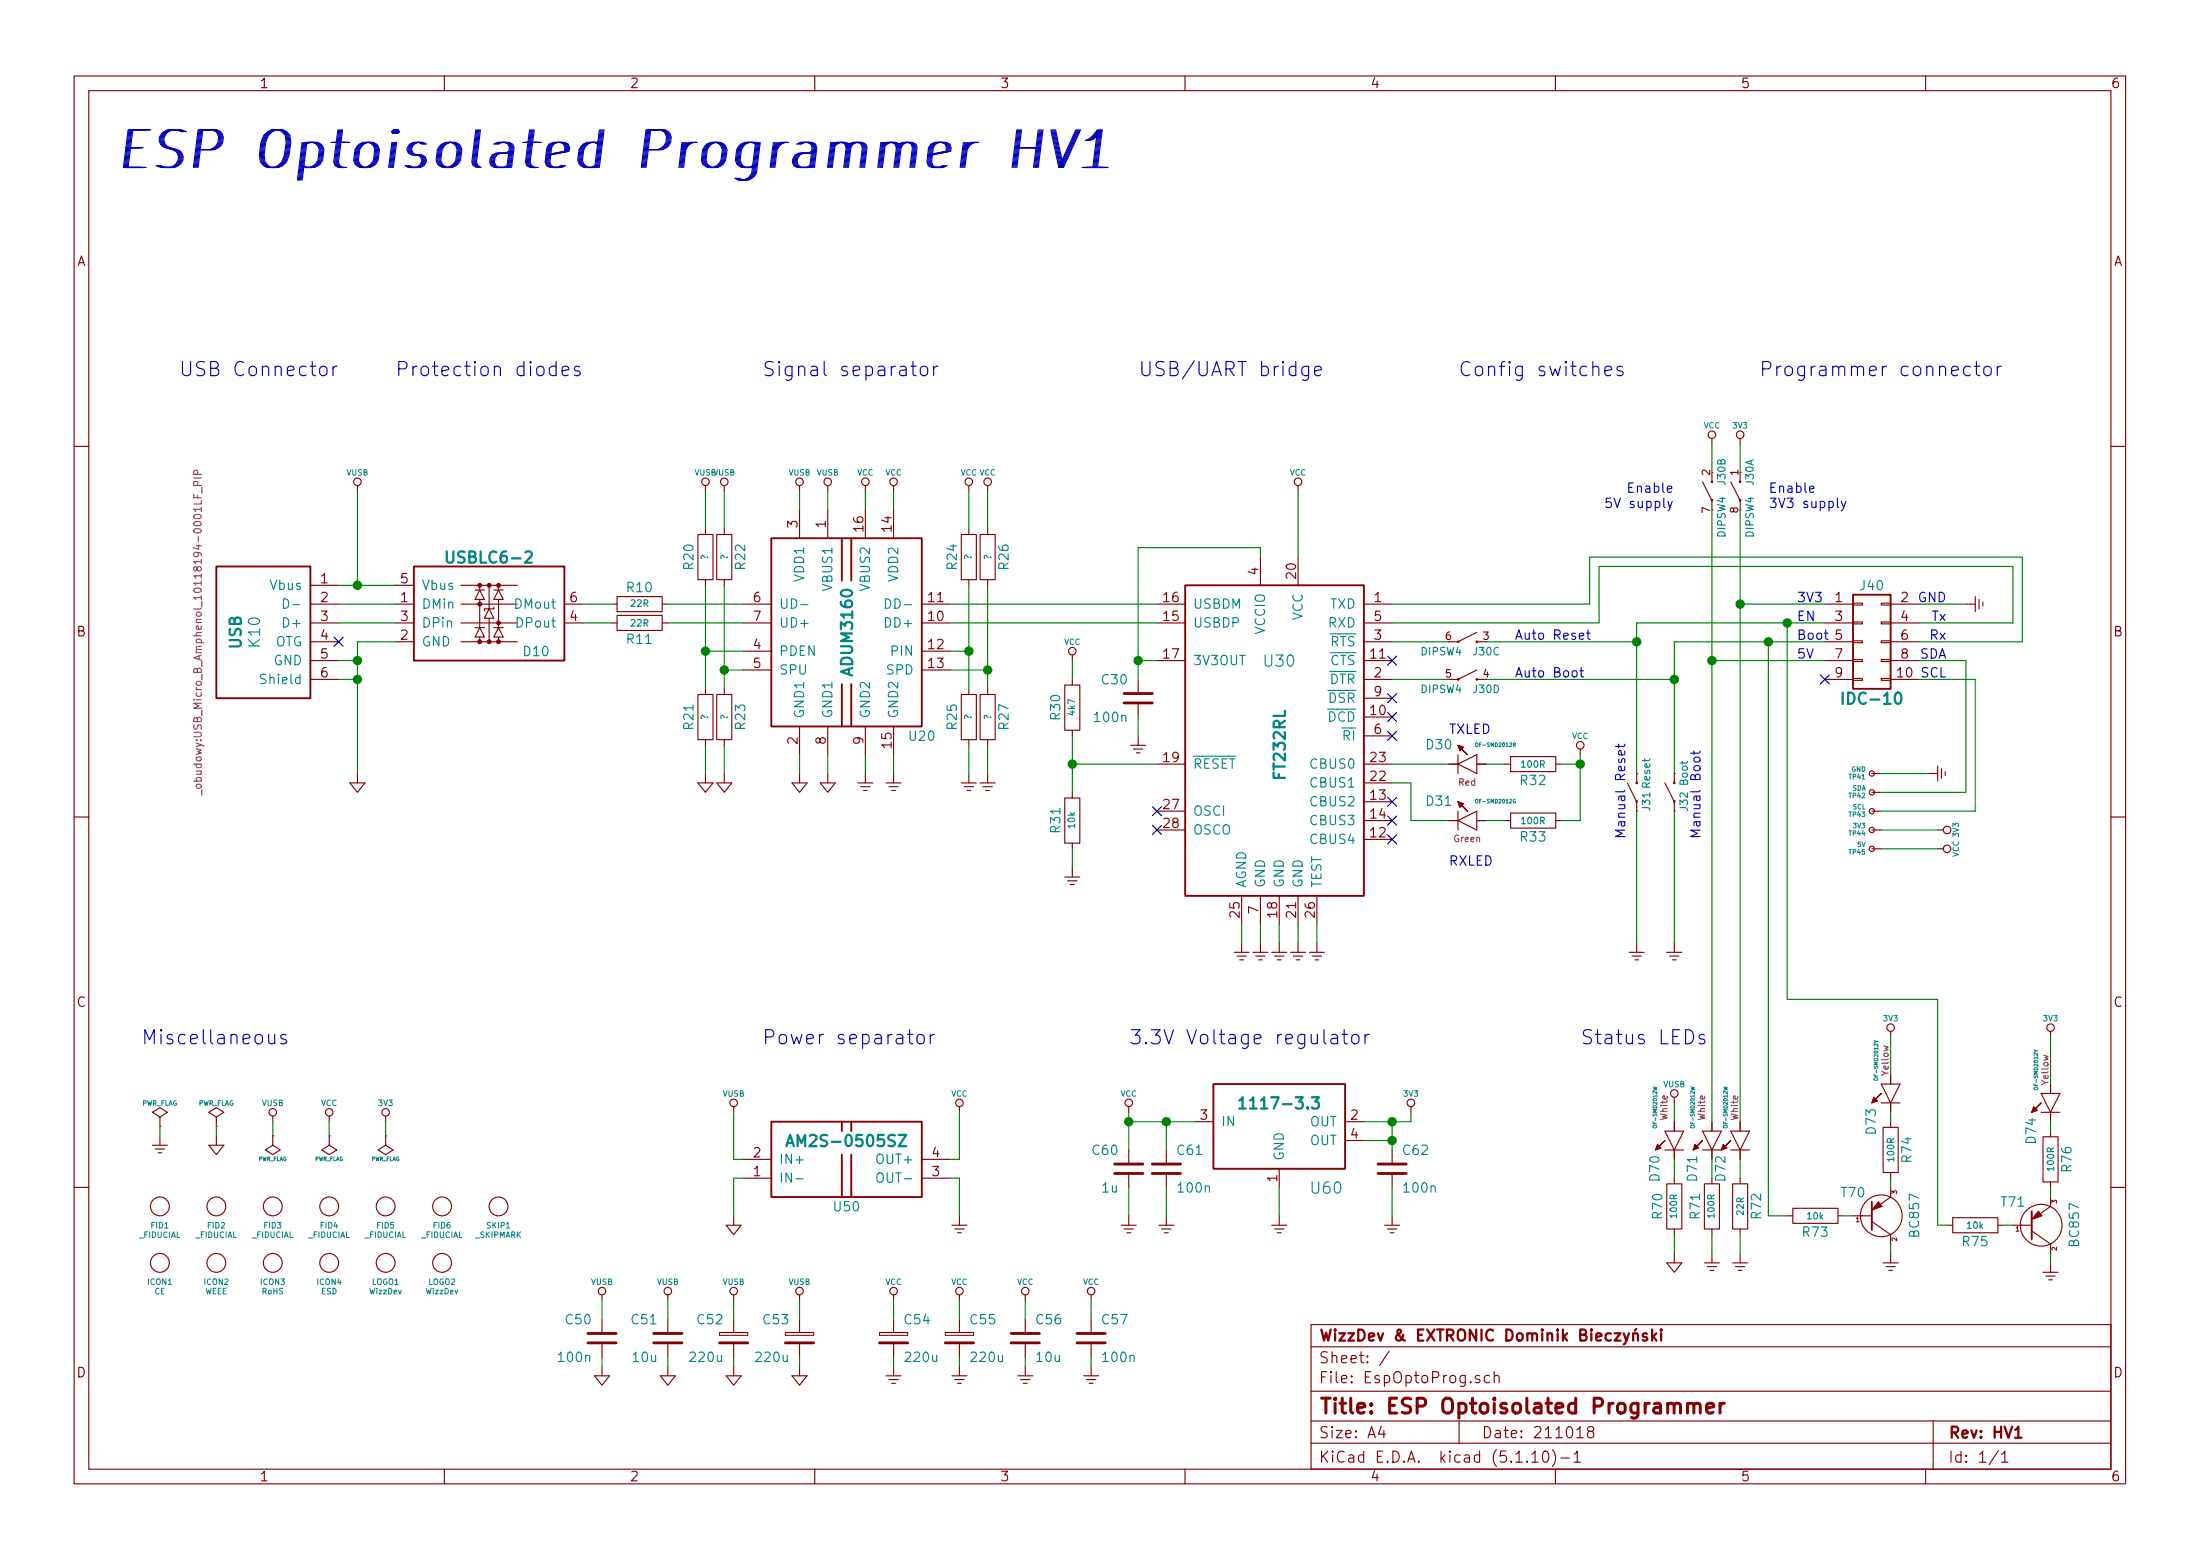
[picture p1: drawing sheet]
<svg xmlns="http://www.w3.org/2000/svg" width="297mm" height="210mm" viewBox="0 0 297 210" stroke-linecap="round" stroke-linejoin="round" font-family="sans-serif">
<g fill="none" stroke="#840000" stroke-width=".15">
<path d="M10 10.3h277v189.9h-277zM12 12.2h273v186.1h-273zM60 10.3v1.9M110 10.3v1.9M160 10.3v1.9M210 10.3v1.9M260 10.3v1.9M231.1 59.2v.7M234.9 59.2v.7M10 60.2h2M41.9 79h3.8M48.3 65.5v.8"/>
<path d="M53.3 79h2.6M62.2 79h7.6M64.1 79.6h1.3M64.8 79.6l.6 1.3h-1.3zM64.8 79v.6M66 79v3.2M66.7 79.6h1.2M67.3 79.6l.6 1.3h-1.2zM67.3 79v.6M94.2 72.1h2.1v6.1h-2.1zM95.2 65.5v.8M95.2 71.4v.7"/>
<path d="M95.2 78.2v.8M96.8 72.1h2v6.1h-2zM97.8 65.5v.8M97.8 71.4v.7M97.8 78.2v.8M107.9 65.5v.8M107.9 68.8v3.8M111.8 65.5v.8M111.8 68.8v3.8M116.8 65.5v.8M116.8 68.8v3.8M120.6 65.5v.8"/>
<path d="M120.6 68.8v3.8M129.8 72.1h2v6.1h-2zM130.8 65.5v.8M130.8 71.4v.7M130.8 78.2v.8M132.3 72.1h2.1v6.1h-2.1zM133.3 65.5v.8M133.3 71.4v.7M133.3 78.2v.8M170.2 75.2v3.8M175.3 65.5v.8M175.3 75.2v3.8"/>
<path d="M229.9 65l1.2 2.6v1.2M231.1 63.7v1.3M233.7 65l1.2 2.6v1.2M234.9 63.7v1.3M285 60.2h2M41.9 81.5h3.8M41.9 84.1h3.8M41.9 89.1h3.8M41.9 91.7h3.8M41.9 86.6h3.8M53.3 81.5h2.6M53.3 84.1h2.6"/>
<path d="M53.3 86.6h2.6M62.2 81.5h7.6M62.2 84.1h7.6M62.2 86.6h7.6M64.1 84.7h1.3M64.8 84.7l.6 1.3h-1.3zM64.8 80.9v3.8M64.8 86v.6M66 82.2l.7 1.2h-1.3zM66 83.4v3.2M66.7 84.7h1.2M66.7 81.9v.3h-1.3v.2"/>
<path d="M67.3 84.7l.6 1.3h-1.2zM67.3 80.9v3.8M67.3 86v.6M76.2 81.5h2.5M76.2 84.1h2.5M82.5 81.5h.8M82.5 84.1h.8M83.3 80.5h6.1v2h-6.1zM83.3 83.1h6.1v2h-6.1zM89.4 81.5h.8M89.4 84.1h.8M94.2 93.7h2.1v6.1h-2.1z"/>
<path d="M95.2 93v.7M95.2 99.8v.8M96.8 93.7h2v6.1h-2zM97.8 93v.7M97.8 99.8v.8M100.3 81.5h3.8M100.3 84.1h3.8M100.3 87.9h3.8M100.3 90.4h3.8M107.9 98v3.8M111.8 98v3.8M116.8 98v3.8"/>
<path d="M120.6 98v3.8M124.5 81.5h3.8M124.5 84.1h3.8M124.5 87.9h3.8M124.5 90.4h3.8M129.8 93.7h2v6.1h-2zM130.8 93v.7M130.8 99.8v.8M132.3 93.7h2.1v6.1h-2.1zM133.3 93v.7M133.3 99.8v.8M143.8 92.5h2v6h-2z"/>
<path d="M144.8 88.4v.7M144.8 91.7v.8M144.8 98.5v.8M153.7 99.3v1.3zM153.7 91.7v1.9M153.7 94.9v1.9M156.2 81.5h3.8M156.2 84.1h3.8M156.2 89.1h3.8M184.1 81.5h3.9M184.1 84.1h3.9M184.1 96.8h3.9"/>
<path d="M184.1 89.1h3.9M184.1 91.7h3.9M184.1 86.6h3.9M184.1 99.3h3.9M184.1 94.2h3.9M199.4 85.3l-2.6 1.3h-1.2M199.4 86.6h1.3M199.4 90.4l-2.6 1.3h-1.2M199.4 91.7h1.3M246.4 81.5h3.8M246.4 84.1h3.8M246.4 89.1h3.8"/>
<path d="M246.4 91.7h3.8M246.4 86.6h3.8M250.2 91.6h1.3v.2h-1.3zM250.2 89h1.3v.3h-1.3zM250.2 86.5h1.3v.2h-1.3zM250.2 83.9h1.3v.3h-1.3zM250.2 81.4h1.3v.3h-1.3zM254 91.6h1.3v.2h-1.3zM254 89h1.3v.3h-1.3zM254 86.5h1.3v.2h-1.3zM254 83.9h1.3v.3h-1.3zM254 81.4h1.3v.3h-1.3z"/>
<path d="M255.3 81.5h3.8M255.3 84.1h3.8M255.3 89.1h3.8M255.3 91.7h3.8M255.3 86.6h3.8M265.4 81.5h1.3zM266.7 80.5v2M267.2 80.9v1.3M267.7 81.3v.5zM10 110.3h2M47.2 105.7h2.1l-1 1.2zM48.3 104.4v1.3z"/>
<path d="M94.2 105.7h2.1l-1.1 1.2zM95.2 104.4v1.3zM96.8 105.7h2l-1 1.2zM97.8 104.4v1.3zM106.9 105.7h2.1l-1.1 1.2zM107.9 104.4v1.3zM110.7 105.7h2.1l-1 1.2zM111.8 104.4v1.3zM115.8 105.7h2.1M116.2 106.2h1.3M116.6 106.7h.5zM116.8 104.4v1.3z"/>
<path d="M119.6 105.7h2.1M120 106.2h1.3M120.4 106.7h.5zM120.6 104.4v1.3zM129.8 105.7h2M130.2 106.2h1.2M130.6 106.7h.5zM130.8 104.4v1.3zM132.3 105.7h2.1M132.7 106.2h1.3M133.1 106.7h.5zM133.3 104.4v1.3z"/>
<path d="M143.8 107.7h2v6.1h-2zM143.8 118.4h2M144.1 118.9h1.3M144.5 119.4h.5zM144.8 117.1v1.3zM144.8 106.9v.8M144.8 113.8v.7M152.7 100.6h2M153 101.1h1.3M153.4 101.6h.5zM156.2 112h3.8M156.2 109.5h3.8"/>
<path d="M156.2 103.1h3.8M184.1 105.7h3.9M184.1 103.1h3.9M184.1 110.7h3.9M184.1 113.3h3.9M184.1 108.2h3.9M195.6 103.1h1.2M195.6 110.7h1.2M196.8 103.1l2.6-1.3v2.6zM196.8 110.7l2.6-1.2v2.5zM196.8 101.8v2.6M196.8 109.5v2.5"/>
<path d="M199.4 103.1h1.3M199.4 110.7h1.3M203.2 103.1h.8M203.2 110.7h.8M204 102.1h6.1v2h-6.1zM204 109.7h6.1v2.1h-6.1zM210.1 103.1h.7M210.1 110.7h.7M213.4 101.1v.7M219.7 105.7l1.3 2.5v1.3M221 104.4v1.3M221 104.4h.1"/>
<path d="M221 109.5h.1M224.8 105.7l1.3 2.5v1.3M226.1 104.4v1.3M226.1 104.4h.1M226.1 109.5h.1M252.7 106.9h1.3M252.7 104.4h1.3M252.7 114.5h1.3M252.7 112h1.3M252.7 109.5h1.3M260.3 104.4h1.3zM261.6 114.5h.8"/>
<path d="M261.6 112h.8M261.6 103.4v2M262.1 103.8v1.2M262.6 104.1v.5zM285 110.3h2M166.6 128.5h2.1M167 129h1.3M167.4 129.5h.5zM167.6 127.2v1.3zM167.6 120.9v3.8M169.2 128.5h2M169.5 129h1.3"/>
<path d="M169.9 129.5h.5zM170.2 127.2v1.3zM170.2 120.9v3.8M171.7 128.5h2M172.1 129h1.3M172.5 129.5h.5zM172.7 127.2v1.3zM172.7 120.9v3.8M174.2 128.5h2.1M174.6 129h1.3M175 129.5h.5zM175.3 127.2v1.3z"/>
<path d="M175.3 120.9v3.8M176.8 128.5h2M177.2 129h1.2M177.5 129.5h.6zM177.8 127.2v1.3zM177.8 120.9v3.8M220 128.5h2M220.3 129h1.3M220.7 129.5h.5zM221 127.2v1.3zM225 128.5h2.1M225.4 129h1.3"/>
<path d="M225.8 129.5h.5zM226.1 127.2v1.3zM255.3 139.2v.7M276.9 139.2v.7M20.6 154.6h2M21 155.1h1.2M21.3 155.6h.5zM21.6 153.3v1.3zM21.6 150.7l1-.6-1-.6-1 .6 1 .6v1.3M21.6 152h.1M28.2 154.6h2l-1 1.2zM29.2 153.3v1.3z"/>
<path d="M29.2 150.7l1-.6-1-.6-1 .6 1 .6v1.3M29.2 152h.1M36.8 150.6v.8M36.8 153.3v1.3l1 .6-1 .6-1-.6 1-.6M36.8 153.3h.1M44.4 153.3v1.3l1.1 .6-1.1 .6-1-.6 1-.6M44.4 153.3h.1M44.4 150.6v.8M52.1 153.3v1.3l1 .6-1 .6-1-.6 1-.6M52.1 153.3h.1M52.1 150.6v.8M99.1 149.3v.8"/>
<path d="M100.3 159h3.8M100.3 156.5h3.8M124.5 159h3.8M124.5 156.5h3.8M129.5 149.3v.8M152.4 149.3v.8M152.4 155.2v1.9M152.4 158.4v1.9M157.5 155.2v1.9M157.5 158.4v1.9M161.3 151.4h2.5M172.7 157.7v2.6"/>
<path d="M181.6 151.4h2.5M181.6 153.9h2.5M188 155.2v1.9M188 158.4v1.9M190.5 149.3v.8M224.8 152.6h2.5l-1.2 2.6zM224.8 155.2h2.5M225 159.8h2.1v6.1h-2.1zM226.1 148.1v.7M226.1 151.4v1.2M226.1 155.2v1.3M226.1 159v.8"/>
<path d="M229.9 152.6h2.5l-1.3 2.6zM229.9 155.2h2.5M230.1 159.8h2.1v6.1h-2.1zM231.1 151.4v1.2M231.1 155.2v1.3M233.7 152.6h2.5l-1.3 2.6zM233.7 155.2h2.5M233.9 159.8h2.1v6.1h-2.1zM234.9 151.4v1.2M234.9 155.2v1.3M234.9 159v.8M254 146.3h2.5l-1.2 2.5z"/>
<path d="M254 148.8h2.5M254.3 152.1h2v6.1h-2zM255.3 145v1.3M255.3 148.8v1.3M255.3 151.4v.7M255.3 158.2v.8M275.6 147.6h2.5l-1.2 2.5zM275.6 150.1h2.5M275.8 153.4h2.1v6.1h-2.1zM276.9 146.3v1.3M276.9 150.1v1.3M276.9 152.6v.8"/>
<path d="M276.9 159.5v.8M10 160.2h2M81.3 174.7v.8M81.3 178v2M90.2 174.7v.8M90.2 178v2M97.2 179.8h3.8M98 165.3h2.1l-1 1.3zM99.1 164.1v1.2zM99.1 174.7v.8M99.1 178v1.8M106 179.8h3.9"/>
<path d="M107.9 174.7v.8M107.9 178v1.8M118.7 179.8h3.9M120.6 174.7v.8M120.6 178v1.8M127.6 179.8h3.8M128.5 165.3h2.1M128.9 165.9h1.3M129.3 166.4h.5zM129.5 164.1v1.2zM129.5 174.7v.8M129.5 178v1.8"/>
<path d="M138.4 174.7v.8M138.4 178v2M147.3 174.7v.8M147.3 178v2M151.4 165.3h2M151.8 165.9h1.2M152.1 166.4h.6zM152.4 164.1v1.2zM156.5 165.3h2M156.8 165.9h1.3M157.2 166.4h.5zM157.5 164.1v1.2z"/>
<path d="M171.7 165.3h2M172.1 165.9h1.3M172.5 166.4h.5zM172.7 164.1v1.2zM177 178.8h108v19.5h-108zM186.9 165.3h2.1M187.3 165.9h1.3M187.7 166.4h.5zM188 164.1v1.2zM225 170.4h2.1l-1 1.3zM226.1 169.2v1.2zM226.1 165.9v.7"/>
<path d="M230.1 170.4h2.1M230.5 170.9h1.3M230.9 171.4h.5zM231.1 169.2v1.2zM231.1 165.9v.7M233.9 170.4h2.1M234.3 170.9h1.3M234.7 171.4h.5zM234.9 169.2v1.2zM234.9 165.9v.7M241.3 164.1h.8M242.1 163.1h6.1v2h-6.1z"/>
<path d="M248.2 164.1h.7M250.2 164.1h1.3M251.2 164.1h1.5M252.7 164.8l2.6 1.8v1.3M254.3 170.4h2M254.6 170.9h1.3M255 171.4h.5zM255.3 169.2v1.2zM255.3 160.3v1.2l-1.8 1.3M262.9 165.3h.8M263.7 164.3h6v2.1h-6zM269.7 165.3h.8"/>
<path d="M271.8 165.3h1.2M272.8 165.3h1.5M274.3 166.1l2.6 1.8v1.3M275.8 171.7h2.1M276.2 172.2h1.3M276.6 172.7h.5zM276.9 170.4v1.3zM276.9 161.5v1.3l-1.8 1.3M285 160.2h2M60 198.3v1.9M80.3 185.7h2l-1 1.2zM81.3 184.4v1.3z"/>
<path d="M81.3 181.2v1.9M89.2 185.7h2l-1 1.2zM90.2 184.4v1.3zM90.2 181.2v1.9M98 185.7h2.1l-1 1.2zM99.1 184.4v1.3zM99.1 181.2v1.9M106.9 185.7h2.1l-1.1 1.2zM107.9 184.4v1.3zM107.9 181.2v1.9M110 198.3v1.9M119.6 185.7h2.1"/>
<path d="M120 186.2h1.3M120.4 186.7h.5zM120.6 184.4v1.3zM120.6 181.2v1.9M128.5 185.7h2.1M128.9 186.2h1.3M129.3 186.7h.5zM129.5 184.4v1.3zM129.5 181.2v1.9M137.4 185.7h2M137.8 186.2h1.3M138.2 186.7h.5z"/>
<path d="M138.4 184.4v1.3zM138.4 181.2v1.9M146.3 185.7h2M146.7 186.2h1.3M147.1 186.7h.5zM147.3 184.4v1.3zM147.3 181.2v1.9M160 198.3v1.9M177 194.8h108M177 191.8h108M177 187.8h108M177 181.8h108"/>
<path d="M186.5 192.5l-.4 1h1M186.8 193v1M187.6 182.3l-1.3 2M197 191.8v3M199.8 185.7a.37 .37 0 0 0-.6 .1v.1a.54 .54 0 0 0 .6 .3v.3l-.2 .1-.4-.1M201.1 185.7a.48 .48 0 0 0-.6 0l-.1 .2 .1 .6a.48 .48 0 0 0 .6 0M201.8 185.7a.41 .41 0 0 1 .6 .1v.8M201.8 185.1v1.5M206.8 196.3l.5-.5v1.5M206.8 197.3h.9M208.5 195.9a.36 .36 0 0 1 .5 .2 .77 .77 0 0 1-.4 1.2 1 1 0 0 1-.1-1.4zM209.6 195.6a1.71 1.71 0 0 1 0 2.3"/>
<path d="M210 198.3v1.9M210.7 196.8h1.2M212.5 196.3l.5-.5v1.5M212.5 197.3h.9M212.9 193l.4-.5v1.5M212.9 194h.9M214.6 193.2l-.2-.2-.1-.2a.48 .48 0 0 1 .8-.2l.1 .2-.1 .3-.6 .1a.48 .48 0 0 0-.1 .7 .51 .51 0 0 0 .7 0 .48 .48 0 0 0-.2-.7M260 198.3v1.9M261 191.8v6.5M269.8 195.8l-1.2 1.9M270.3 196.3l.3-.2 .1-.3v1.5M270.3 197.3h.8"/>
<circle cx="231.1" cy="58.7" r=".51"/>
<circle cx="235" cy="58.7" r=".51"/>
<circle cx="48.3" cy="65" r=".51"/>
<circle cx="95.3" cy="65" r=".51"/>
<circle cx="97.8" cy="65" r=".51"/>
<circle cx="108" cy="65" r=".51"/>
<circle cx="111.8" cy="65" r=".51"/>
<circle cx="116.8" cy="65" r=".51"/>
<circle cx="120.7" cy="65" r=".51"/>
<circle cx="130.8" cy="65" r=".51"/>
<circle cx="133.4" cy="65" r=".51"/>
<circle cx="175.3" cy="65" r=".51"/>
<circle cx="144.8" cy="87.9" r=".51"/>
<circle cx="213.4" cy="100.6" r=".51"/>
<circle cx="252.7" cy="112" r=".36"/>
<circle cx="252.7" cy="106.9" r=".36"/>
<circle cx="252.7" cy="104.4" r=".36"/>
<circle cx="252.7" cy="114.5" r=".36"/>
<circle cx="252.7" cy="109.5" r=".36"/>
<circle cx="262.9" cy="114.5" r=".51"/>
<circle cx="262.9" cy="112" r=".51"/>
<circle cx="255.3" cy="138.7" r=".51"/>
<circle cx="276.9" cy="138.7" r=".51"/>
<circle cx="36.8" cy="150.1" r=".51"/>
<circle cx="44.5" cy="150.1" r=".51"/>
<circle cx="52.1" cy="150.1" r=".51"/>
<circle cx="99.1" cy="148.8" r=".51"/>
<circle cx="129.5" cy="148.8" r=".51"/>
<circle cx="152.4" cy="148.8" r=".51"/>
<circle cx="190.5" cy="148.8" r=".51"/>
<circle cx="226.1" cy="147.6" r=".51"/>
<circle cx="21.6" cy="170.4" r="1.27"/>
<circle cx="21.6" cy="162.8" r="1.27"/>
<circle cx="29.2" cy="170.4" r="1.27"/>
<circle cx="29.2" cy="162.8" r="1.27"/>
<circle cx="36.8" cy="162.8" r="1.27"/>
<circle cx="36.8" cy="170.4" r="1.27"/>
<circle cx="44.4" cy="170.4" r="1.27"/>
<circle cx="44.4" cy="162.8" r="1.27"/>
<circle cx="52.1" cy="162.8" r="1.27"/>
<circle cx="52.1" cy="170.4" r="1.27"/>
<circle cx="59.7" cy="170.4" r="1.27"/>
<circle cx="59.7" cy="162.8" r="1.27"/>
<circle cx="67.3" cy="162.8" r="1.27"/>
<circle cx="81.3" cy="174.2" r=".51"/>
<circle cx="90.2" cy="174.2" r=".51"/>
<circle cx="99.1" cy="174.2" r=".51"/>
<circle cx="108" cy="174.2" r=".51"/>
<circle cx="120.7" cy="174.2" r=".51"/>
<circle cx="129.5" cy="174.2" r=".51"/>
<circle cx="138.4" cy="174.2" r=".51"/>
<circle cx="147.3" cy="174.2" r=".51"/>
<circle cx="254" cy="164.1" r="2.82"/>
<circle cx="275.6" cy="165.3" r="2.82"/>
</g>
<g fill="none" stroke="#840000" stroke-width=".3">
<path d="M219.2 179.9l.4 1M219.9 179.9l-.5 1.4-.2 .1M220.5 179.9v1M220.9 179.3l-.2 .3M223.1 179.4v1.5M223.6 179.9l-.5 .6M224.3 179.4l-.1 .1 .1 .1 .1-.1-.1-.1v.2M224.3 179.9v1M220.5 180.1a.41 .41 0 0 1 .7 0v.8M222.4 180l-.4-.1-.2 .3a.48 .48 0 0 0 .6 .3v.1v.2l-.2 .1-.4-.1M223.2 180.4l.4 .5M272.1 193l.3-.2 .1-.3v1.5"/>
<path d="M272.1 194h.8"/>
</g>
<path d="M227.8 189.6a.52 .52 0 0 1 .9 .1v1M227.8 189.4v1.3M228.7 189.7l.1-.2 .2-.1 .5 .1 .1 .2v1M230.4 190l1-.2-.1-.3-.6-.1-.2 .1-.1 .2v.7l.1 .2 .2 .1 .6-.1M232.2 189.4v1.3M232.8 189.4a.49 .49 0 0 0-.6 .4" fill="none" stroke="#840000" stroke-width=".41"/>
<g fill="none" stroke="#840000" stroke-width=".14">
<path d="M195.6 103.1h1.2M195.6 110.7h1.2M199.4 103.1h1.3M199.4 110.7h1.3M226.1 151.4v1.2M226.1 155.2v1.3M231.1 151.4v1.2M231.1 155.2v1.3M234.9 151.4v1.2M234.9 155.2v1.3M255.3 145v1.3M255.3 148.8v1.3"/>
<path d="M276.9 146.3v1.3M276.9 150.1v1.3M97.2 179.8v.4h3.8v-.4M106 179.8v.4h3.9v-.4M118.7 179.8v.4h3.9v-.4M127.6 179.8v.4h3.8v-.4"/>
</g>
<g fill="none" stroke="#840000" stroke-width=".38">
<path d="M151.8 93.6h3.8M151.8 94.9h3.8M150.5 157.1h3.8M150.5 158.4h3.8M155.6 157.1h3.8M155.6 158.4h3.8M186.1 157.1h3.8M186.1 158.4h3.8M79.4 180h3.8M88.3 180h3.8M136.5 180h3.8M145.4 180h3.8"/>
<path d="M79.4 181.2h3.8M88.3 181.2h3.8M97.2 181.2h3.8M106 181.2h3.9M118.7 181.2h3.9M127.6 181.2h3.8M136.5 181.2h3.8M145.4 181.2h3.8"/>
</g>
<g fill="#840000" stroke="#840000" stroke-width=".15">
<path d="M274.6 149.3l.5 .6-.8 .2 1.3-1.3-1.3 1.3z"/>
<path d="M253 148.1l.5 .5-.8 .2 1.3-1.2-1.3 1.2z"/>
<path d="M196.8 100.6l.8 .2-.5 .5-.3-.7 1.3 1.2z"/>
<path d="M196.8 108.2l.8 .3-.5 .5-.3-.8 1.3 1.3z"/>
<path d="M232.7 154.4l.5 .5-.8 .3 1.3-1.3-1.3 1.3z"/>
<path d="M228.9 154.4l.5 .5-.8 .3 1.3-1.3-1.3 1.3z"/>
<path d="M223.8 154.4l.5 .5-.8 .3 1.3-1.3-1.3 1.3z"/>
<circle cx="226.1" cy="108.1" r=".1"/>
<circle cx="226.1" cy="105.7" r=".1"/>
<circle cx="221" cy="108.1" r=".1"/>
<circle cx="221" cy="105.7" r=".1"/>
<circle cx="235" cy="67.5" r=".1"/>
<circle cx="235" cy="65" r=".1"/>
<circle cx="231.1" cy="67.5" r=".1"/>
<circle cx="231.1" cy="65" r=".1"/>
<circle cx="196.9" cy="86.6" r=".1"/>
<circle cx="199.4" cy="86.6" r=".1"/>
<circle cx="196.9" cy="91.7" r=".1"/>
<circle cx="199.4" cy="91.7" r=".1"/>
<circle cx="64.8" cy="86.6" r=".25"/>
<circle cx="64.8" cy="81.5" r=".25"/>
<circle cx="64.8" cy="79" r=".25"/>
<circle cx="66" cy="86.6" r=".25"/>
<circle cx="66" cy="79" r=".25"/>
<circle cx="67.3" cy="86.6" r=".25"/>
<circle cx="67.3" cy="84.1" r=".25"/>
<circle cx="67.3" cy="79" r=".25"/>
</g>
<g fill="none" stroke="#008484" stroke-width=".14">
<path d="M199.2 100.3h.3v.3l-.1 .2-.2-.1zM199.2 107.9h.3v.3l-.1 .2-.2-.1zM204.3 100.5h.3v-.2l-.3-.1v.6M204.5 100.5l.1 .3M204.6 107.9a.23 .23 0 0 0-.3 .2 .23 .23 0 0 0 .3 .2v-.2h-.1M223.2 146.7l.5 .1-.4 .1 .4 .1-.5 .1M223.2 151.9h.4l.1 .2-.5 .1zM228.3 146.7l.5 .1-.4 .1 .4 .1-.5 .1M228.3 151.9h.4l.1 .2-.5 .1zM232.7 146.7l.5 .1-.4 .1 .4 .1-.5 .1M232.8 151.9h.3l.1 .2-.4 .1zM253 140.4l.3 .2-.3 .1"/>
<path d="M253.1 145.5h.4v.2l-.4 .1zM274.6 141.7l.3 .1-.3 .2M274.7 146.7h.4v.3h-.4z"/>
</g>
<g fill="#840000" stroke="#840000" stroke-width=".25">
<path d="M274.3 163.4v3.9z"/>
<path d="M252.7 162.2v3.8z"/>
</g>
<g fill="#840000" stroke="#840000" stroke-width=".14">
<path d="M275.2 163.4l.5 .7-1.4 .5z"/>
<path d="M253.6 162.2l.5 .6-1.4 .5z"/>
</g>
<g fill="none" stroke="#840000" stroke-width=".25">
<path d="M29.2 76.4h12.7v17.8h-12.7zM55.9 76.4h20.3v12.7h-20.3zM104.1 72.6h20.4v25.4h-20.4zM113.7 72.6v5.8M114.9 72.6v5.8M160 79h24.1v41.9h-24.1zM113.7 92.3v5.7M114.9 92.3v5.7M250.2 80.3h5.1v12.7h-5.1zM104.1 151.4h20.4v10.1h-20.4zM113.7 151.4v1.2M113.7 155.8v5.7"/>
<path d="M114.9 151.4v1.2M114.9 155.8v5.7M163.8 146.3h17.8v11.4h-17.8z"/>
</g>
<path d="M106.2 154.7l.5-1.5 .5 1.5M106.3 154.2h.7M121.3 153.2h1.1l-1.1 1.5h1.1M167.3 148.5l.5-.4v1.5M167.3 149.6h.9M177.1 148.1h1l-.5 .6 .4 .1 .1 .1-.1 .5-.2 .2h-.5l-.2-.2" fill="none" stroke="#008484" stroke-width=".3"/>
<path d="M38.3 80.8a.65 .65 0 0 1 .7 .5 .65 .65 0 0 1-.4 .8h-.3zM39.5 81.6h1M108.1 81.6h1M119.6 80.8a.65 .65 0 0 1 .7 .5 .65 .65 0 0 1-.5 .8h-.2zM107.5 159.1h.9M118.6 158.4l.1-.1a.47 .47 0 0 1 .6 .4l-.1 .7a.44 .44 0 0 1-.6 .1 .93 .93 0 0 1 0-1.1z" fill="none" stroke="#008484" stroke-width=".15"/>
<path d="M26.2 64.5h1M26.7 65.5l-.1-.5h-.4v.5h1M26.7 64l-.1-.5h-.4v.5h1M27.3 65.8v.7M26.6 105.9h.5l.1 .1-.1 .3-.1 .1-.4-.1-.1-.1zM27.3 106.6v.7" fill="none" stroke="#840084" stroke-width=".15"/>
<g fill="none" stroke="#008400" stroke-width=".15">
<path d="M231.1 59.9v3.8M234.9 59.9v3.8M45.7 79h7.6M48.3 66.3v12.7M95.2 66.3v5.1M95.2 79v14M97.8 66.3v5.1M97.8 79v14M107.9 66.3v2.5M111.8 66.3v2.5M116.8 66.3v2.5M120.6 66.3v2.5"/>
<path d="M130.8 66.3v5.1M130.8 79v14M133.3 66.3v5.1M133.3 79v14M170.2 75.2v-1.3h-16.5v17.8M175.3 66.3v8.9M231.1 68.8v82.6M234.9 68.8v82.6M45.7 91.7h2.6M45.7 81.5h7.6M45.7 89.1h2.6M45.7 84.1h7.6"/>
<path d="M53.3 86.6h-5v17.8M78.7 81.5h3.8M78.7 84.1h3.8M90.2 81.5h10.1M90.2 84.1h10.1M95.2 87.9h5.1M97.8 90.4h2.5M128.3 81.5h27.9M128.3 84.1h27.9M128.3 87.9h2.5M128.3 90.4h5M144.8 89.1v2.6"/>
<path d="M144.8 99.3v7.6M153.7 89.1h2.5M153.7 96.8v2.5M188 86.6h7.6M188 81.5h26.6v-6.3h58.4v11.4h-13.9M188 91.7h7.6M188 84.1h27.9v-7.7h55.9v7.7h-12.7M200.7 86.6h20.3M200.7 91.7h25.4M231.1 89.1h15.3M234.9 81.5h11.5M238.8 86.6v77.5h2.5"/>
<path d="M241.3 84.1v50.8h20.3v30.4h1.3M246.4 86.6h-20.3v17.8M246.4 84.1h-25.4v20.3M259.1 91.7h7.6v17.8h-12.7M259.1 81.5h6.3M259.1 89.1h6.3v17.8h-11.4M95.2 100.6v3.8M97.8 100.6v3.8M107.9 101.8v2.6M111.8 101.8v2.6M116.8 101.8v2.6M120.6 101.8v2.6"/>
<path d="M130.8 100.6v3.8M133.3 100.6v3.8M144.8 114.5v2.6M144.8 103.1h11.4M188 103.1h7.6M188 105.7h2.5v5h5.1M200.7 103.1h2.5M200.7 110.7h2.5M210.8 103.1h2.6M213.4 101.8v8.9h-2.6M221 109.5v17.7M226.1 109.5v17.7"/>
<path d="M254 104.4h6.3M254 114.5h7.6M254 112h7.6M167.6 124.7v2.5M170.2 124.7v2.5M172.7 124.7v2.5M175.3 124.7v2.5M177.8 124.7v2.5M255.3 139.9v5.1M276.9 139.9v6.4M21.6 152v1.3M29.2 152v1.3"/>
<path d="M36.8 151.4v1.9M44.4 151.4v1.9M52.1 151.4v1.9M99.1 150.1v6.4h1.2M100.3 159h-1.2v5.1M128.3 159h1.2v5.1M129.5 150.1v6.4h-1.2M152.4 151.4h8.9M152.4 150.1v5.1M157.5 151.4v3.8M184.1 153.9h3.9M188 151.4v3.8"/>
<path d="M190.5 150.1v1.3h-6.4M226.1 148.8v2.6M226.1 156.5v2.5M234.9 156.5v2.5M255.3 150.1v1.3M255.3 159v1.3M276.9 151.4v1.2M81.3 175.5v2.5M90.2 175.5v2.5M99.1 175.5v2.5M107.9 175.5v2.5M120.6 175.5v2.5"/>
<path d="M129.5 175.5v2.5M138.4 175.5v2.5M147.3 175.5v2.5M152.4 160.3v3.8M157.5 160.3v3.8M172.7 160.3v3.8M188 160.3v3.8M226.1 166.6v2.6M231.1 166.6v2.6M234.9 166.6v2.6M248.9 164.1h1.3M255.3 167.9v1.3"/>
<path d="M270.5 165.3h1.3M276.9 160.3v1.2M276.9 169.2v1.2M81.3 183.1v1.3M90.2 183.1v1.3M99.1 183.1v1.3M107.9 183.1v1.3M120.6 183.1v1.3M129.5 183.1v1.3M138.4 183.1v1.3M147.3 183.1v1.3"/>
</g>
<g fill="none" stroke="#0000c2" stroke-width=".15">
<path d="M130.5 19.2l-.5 3.4M130.6 19.2l-.5 3.4M130.7 19.2l-.4 3.4M131.5 19.2a1.43 1.43 0 0 0-1.6 1M131.6 19.2a1.43 1.43 0 0 0-1.5 1M131.8 19.2a1.43 1.43 0 0 0-1.6 1M131.9 19.2a1.43 1.43 0 0 0-1.6 1M132 19.2a1.43 1.43 0 0 0-1.5 1M132.2 19.2a1.43 1.43 0 0 0-1.6 1M137 19.9h3.5M137.3 17.5l-.6 5.1M137.4 17.5l-.6 5.1"/>
<path d="M137.5 17.5l-.6 5.1M137.7 17.5l-.7 5.1M137.8 17.5l-.6 5.1M137.9 17.5l-.6 5.1M140.2 17.5l-.7 5.1M140.3 17.5l-.6 5.1M140.4 17.5l-.6 5.1M140.6 17.5l-.7 5.1M140.7 17.5l-.6 5.1M140.8 17.5l-.6 5.1M141.9 17.5l1.1 5.1 2.3-5.1M142 17.5l1.1 5.1 2.3-5.1"/>
<path d="M142.1 17.5l1.1 5.1 2.3-5.1M142.3 17.5l1 5.1 2.3-5.1M142.4 17.5l1.1 5.1 2.3-5.1M142.5 17.5l1.1 5.1 2.3-5.1M146.5 19l.6-.3 1.1-1.2-.7 5.1M146.7 19l.5-.3 1.1-1.2-.6 5.1M146.8 19l.5-.3 1.1-1.2-.6 5.1M146.9 19l.5-.3 1.2-1.2-.7 5.1M147 19l.6-.3 1.1-1.2-.6 5.1M147.2 19l.5-.3 1.1-1.2-.6 5.1M146.1 22.6h3.5M43.3 49.5a.5 .5 0 0 1 .8 .3v.5a.51 .51 0 0 1-.5 .4 .51 .51 0 0 1-.4-.4v-.5z"/>
<path d="M45 49.4v1.3M45.5 49.4a.57 .57 0 0 0-.5 .4M75.1 49.5l-.2-.1a.63 .63 0 0 0-.7 .4v.5a.61 .61 0 0 0 .9 .3M75.1 48.8v1.9M75.9 50.1l.9-.2-.1-.4-.5-.1-.3 .3v.7l.1 .2 .2 .1 .5-.1M78.3 49.5l-.5-.1-.3 .3 .1 .3 .7 .2 .1 .1-.1 .3-.2 .1-.6-.1M123 49.4h.7M123.3 48.8v1.6v.2l.4 .1M124.3 49.6a.52 .52 0 0 1 .9 .2v.5a.51 .51 0 0 1-.4 .4 .51 .51 0 0 1-.5-.4zM126.1 49.4v1.3M126.6 49.4a.51 .51 0 0 0-.5 .4M176.7 49.4v1.6a.52 .52 0 0 1-.8 .2"/>
<path d="M176.7 49.5l-.2-.1a.63 .63 0 0 0-.7 .4v.5a.61 .61 0 0 0 .9 .3M177.5 50.1l.9-.2-.1-.4-.5-.1-.3 .3v.7l.1 .2 .2 .1 .5-.1M216.7 50.1l.9-.2-.1-.4-.5-.1-.3 .3v.7l.1 .2 .2 .1 .5-.1M219 49.5l-.4-.1-.3 .3 .1 .3 .6 .2 .2 .1-.2 .3-.1 .1-.6-.1M266 49.5l-.5-.1-.4 .4v.5l.2 .3 .2 .1 .5-.1M266.6 49.4h.7M266.9 48.8v1.6l.1 .2 .3 .1M267.9 49.6a.53 .53 0 0 1 1 .2v.5a.53 .53 0 0 1-.5 .4 .53 .53 0 0 1-.6-.4v-.5zM269.7 49.4v1.3M270.2 49.4a.51 .51 0 0 0-.5 .4M217.5 67.2h-.6l-.1 .6 .2-.1h.3l.3 .3v.3l-.3 .2h-.3l-.2-.1M244.3 66l.6-.1v-.2l-.4-.1-.2 .2 .1 .6h.5"/>
<path d="M248.1 67.2v1.1l.2 .2M248.6 67.7l.3 .8M249.2 67.7l-.4 1.1-.2 .1M212.4 90.6l.3-.1 .2 .1v.5l-.1 .2-.3 .1-.2-.3v-.4zM213.2 85.8l.6-.1v-.2l-.4-.1-.2 .2 .1 .6h.5M213.3 90.5h.5M213.5 90.1v1.1v.1l.3 .1M214.2 85.4h.5M214.4 85v1.1l.1 .1 .2 .1M246.3 85.4h.5M246.5 85v1.1l.1 .1 .2 .1M218.5 100.4v.5"/>
<path d="M219.3 101.3l.1 .4-.2 .2-.6-.1v-.5h.2l.1 .6M219.4 100.4l-.1 .3h-.1h-1.1M228.7 101.3v.5M228.8 102.3l.1-.1h.4l.2 .2v.3l-.2 .1h-.5l-.1-.2zM229.5 101.3v.3h-.1h-1.1M36.3 139.6v1.2a.52 .52 0 0 0 .8-.1M37.1 139.6v1.3M38.6 139.7a.43 .43 0 0 0-.7 .2l.1 .2 .4 .1 .3 .3-.1 .3-.2 .1-.5-.1M122.5 139.6h.8M122.8 139v1.6l.1 .2 .4 .1M123.9 139.8a.51 .51 0 0 1 .5-.2 .51 .51 0 0 1 .4 .3v.6a.51 .51 0 0 1-.5 .4 .51 .51 0 0 1-.5-.4v-.6zM125.6 139.6v1.3"/>
<path d="M126.2 139.6a.57 .57 0 0 0-.6 .3M179.8 139.7l.2-.1 .5 .1 .1 .2v1M181.2 139.6h.7M181.5 139v1.6l.1 .2 .3 .1M182.6 139.8a.52 .52 0 0 1 .9 .1v.6a.51 .51 0 0 1-.5 .4 .51 .51 0 0 1-.5-.4zM184.3 139.6v1.3M184.9 139.6a.51 .51 0 0 0-.6 .3M230.1 139.7l-.4-.1-.3 .3 .1 .2 .6 .2 .1 .2-.1 .3-.2 .1h-.3l-.2-.1M180.6 140l-.6 .1a.38 .38 0 0 0-.3 .4 .38 .38 0 0 0 .3 .4h.4l.2-.1"/>
</g>
<g fill="#008400" stroke="#008400" stroke-width=".25">
<circle cx="213.4" cy="103.1" r=".51"/>
<circle cx="152.4" cy="151.4" r=".51"/>
<circle cx="188" cy="151.4" r=".51"/>
<circle cx="241.3" cy="84.1" r=".51"/>
<circle cx="221" cy="86.6" r=".51"/>
<circle cx="226.1" cy="91.7" r=".51"/>
<circle cx="188" cy="153.9" r=".51"/>
<circle cx="157.5" cy="151.4" r=".51"/>
<circle cx="238.8" cy="86.6" r=".51"/>
<circle cx="133.4" cy="90.4" r=".51"/>
<circle cx="48.3" cy="89.1" r=".51"/>
<circle cx="48.3" cy="79" r=".51"/>
<circle cx="153.7" cy="89.1" r=".51"/>
<circle cx="48.3" cy="91.7" r=".51"/>
<circle cx="235" cy="81.5" r=".51"/>
<circle cx="231.1" cy="89.1" r=".51"/>
<circle cx="95.3" cy="87.9" r=".51"/>
<circle cx="144.8" cy="103.1" r=".51"/>
<circle cx="97.8" cy="90.4" r=".51"/>
<circle cx="130.8" cy="87.9" r=".51"/>
</g>
<g fill="none" stroke="#000084" stroke-width=".15">
<path d="M45.1 86l1.2 1.2M46.3 86l-1.2 1.2M187.4 88.5l1.2 1.3M187.4 93.6l1.2 1.2M187.4 96.2l1.2 1.2M187.4 98.7l1.2 1.2M188.6 88.5l-1.2 1.3M188.6 93.6l-1.2 1.2M188.6 96.2l-1.2 1.2M188.6 98.7l-1.2 1.2M245.8 91.1l1.2 1.2M247 91.1l-1.2 1.2"/>
<path d="M155.6 108.9l1.2 1.2M155.6 111.4l1.2 1.2M156.8 108.9l-1.2 1.2M156.8 111.4l-1.2 1.2M187.4 112.7l1.2 1.2M187.4 110.1l1.2 1.2M187.4 107.6l1.2 1.2M188.6 112.7l-1.2 1.2M188.6 110.1l-1.2 1.2M188.6 107.6l-1.2 1.2"/>
</g>
<text font-size="7.1" fill="#0000c2" x="15.4" y="22.9">ESP Optoisolated Programmer HV1</text>
<text font-size="2.8" fill="#840000" x="178" y="190.8">Title: ESP Optoisolated Programmer</text>
<g font-size="2.7" fill="#0000c2">
<text x="24.1" y="50.8">USB Connector</text>
<text x="53.3" y="50.8">Protection diodes</text>
<text x="102.9" y="50.8">Signal separator</text>
<text x="153.7" y="50.8">USB/UART bridge</text>
<text x="196.8" y="50.8">Config switches</text>
<text x="237.5" y="50.8">Programmer connector</text>
<text x="19" y="141">Miscellaneous</text>
<text x="102.9" y="141">Power separator</text>
<text x="152.4" y="141">3.3V Voltage regulator</text>
<text x="213.4" y="141">Status LEDs</text>
</g>
<g font-size="2.1" fill="#008484">
<text x="60.9" y="76">USBLC6-2</text>
<text x="32.6" y="87.6" transform="rotate(-90 32.6 87.6)">USB</text>
<text x="35.1" y="87.3" transform="rotate(-90 35.1 87.3)">K10</text>
<text x="170.8" y="90">U30</text>
<text x="115.1" y="90.9" transform="rotate(-90 115.1 90.9)">ADUM3160</text>
<text x="249.4" y="95.1">IDC-10</text>
<text x="173.6" y="105" transform="rotate(-90 173.6 105)">FT232RL</text>
<text x="168.5" y="149.7">1117-3.3</text>
<text x="107.3" y="154.8">AM2S-0505SZ</text>
<text x="177.1" y="161.1">U60</text>
</g>
<g font-size="2.1" fill="#840000">
<text x="178" y="184">Sheet: /</text>
<text x="178" y="181">WizzDev &amp; EXTRONIC Dominik Bieczyski</text>
<text x="178" y="186.7">File: EspOptoProg.sch</text>
<text x="178" y="197.4">KiCad E.D.A. kicad (5.1.10)-1</text>
<text x="178" y="194.1">Size: A4</text>
<text x="200" y="194.1">Date: 211018</text>
<text x="263" y="194.1">Rev: HV1</text>
<text x="263" y="197.4">Id: 1/1</text>
</g>
<g font-size="1.8" fill="#840000">
<text x="35" y="11.9">1</text>
<text x="85" y="11.9">2</text>
<text x="135" y="11.9">3</text>
<text x="185" y="11.9">4</text>
<text x="235" y="11.9">5</text>
<text x="285" y="11.9">6</text>
<text x="10.4" y="35.9">A</text>
<text x="285.4" y="35.9">A</text>
<text x="107.7" y="71.2" transform="rotate(-90 107.7 71.2)">3</text>
<text x="111.5" y="71.2" transform="rotate(-90 111.5 71.2)">1</text>
<text x="116.6" y="71.7" transform="rotate(-90 116.6 71.7)">16</text>
<text x="120.4" y="71.7" transform="rotate(-90 120.4 71.7)">14</text>
<text x="169.9" y="77.6" transform="rotate(-90 169.9 77.6)">4</text>
<text x="43.3" y="78.7">1</text>
<text x="43.3" y="81.3">2</text>
<text x="43.3" y="83.8">3</text>
<text x="54.1" y="81.3">1</text>
<text x="54.1" y="83.8">3</text>
<text x="54.1" y="78.7">5</text>
<text x="77" y="83.8">4</text>
<text x="77" y="81.3">6</text>
<text x="101.8" y="81.3">6</text>
<text x="101.8" y="83.8">7</text>
<text x="125.4" y="83.8">10</text>
<text x="125.4" y="81.3">11</text>
<text x="157.1" y="83.8">15</text>
<text x="157.1" y="81.3">16</text>
<text x="175" y="78" transform="rotate(-90 175 78)">20</text>
<text x="185.6" y="81.3">1</text>
<text x="185.6" y="83.8">5</text>
<text x="247.8" y="81.3">1</text>
<text x="247.8" y="83.8">3</text>
<text x="256.7" y="81.3">2</text>
<text x="256.7" y="83.8">4</text>
<text x="10.4" y="85.9">B</text>
<text x="43.3" y="86.4">4</text>
<text x="43.3" y="88.9">5</text>
<text x="54.1" y="86.4">2</text>
<text x="101.8" y="87.6">4</text>
<text x="125.4" y="87.6">12</text>
<text x="157.1" y="88.9">17</text>
<text x="185.1" y="88.9">11</text>
<text x="185.6" y="86.4">3</text>
<text x="247.8" y="86.4">5</text>
<text x="247.8" y="88.9">7</text>
<text x="256.7" y="86.4">6</text>
<text x="256.7" y="88.9">8</text>
<text x="285.4" y="85.9">B</text>
<text x="43.3" y="91.4">6</text>
<text x="101.8" y="90.2">5</text>
<text x="125.4" y="90.2">13</text>
<text x="185.6" y="91.4">2</text>
<text x="185.6" y="94">9</text>
<text x="247.8" y="91.4">9</text>
<text x="107.7" y="100.4" transform="rotate(-90 107.7 100.4)">2</text>
<text x="111.5" y="100.4" transform="rotate(-90 111.5 100.4)">8</text>
<text x="116.6" y="100.4" transform="rotate(-90 116.6 100.4)">9</text>
<text x="120.4" y="100.9" transform="rotate(-90 120.4 100.9)">15</text>
<text x="185.1" y="96.5">10</text>
<text x="185.6" y="99.1">6</text>
<text x="157.1" y="102.9">19</text>
<text x="185.1" y="107.9">13</text>
<text x="185.1" y="105.4">22</text>
<text x="185.1" y="102.9">23</text>
<text x="157.1" y="109.2">27</text>
<text x="157.1" y="111.8">28</text>
<text x="185.1" y="113">12</text>
<text x="185.1" y="110.5">14</text>
<text x="167.4" y="123.8" transform="rotate(-90 167.4 123.8)">25</text>
<text x="169.9" y="123.3" transform="rotate(-90 169.9 123.3)">7</text>
<text x="172.5" y="123.8" transform="rotate(-90 172.5 123.8)">18</text>
<text x="175" y="123.8" transform="rotate(-90 175 123.8)">21</text>
<text x="177.5" y="123.8" transform="rotate(-90 177.5 123.8)">26</text>
<text x="10.4" y="135.9">C</text>
<text x="285.4" y="135.9">C</text>
<text x="162.1" y="151.1">3</text>
<text x="182.4" y="151.1">2</text>
<text x="182.4" y="153.7">4</text>
<text x="101.8" y="158.7">1</text>
<text x="101.8" y="156.2">2</text>
<text x="125.9" y="158.7">3</text>
<text x="125.9" y="156.2">4</text>
<text x="172.5" y="159.5" transform="rotate(-90 172.5 159.5)">1</text>
<text x="10.4" y="185.9">D</text>
<text x="285.4" y="185.9">D</text>
<text x="35" y="199.9">1</text>
<text x="85" y="199.9">2</text>
<text x="135" y="199.9">3</text>
<text x="185" y="199.9">4</text>
<text x="235" y="199.9">5</text>
<text x="285" y="199.9">6</text>
</g>
<g font-size="1.8" fill="#0000c2">
<text x="217.7" y="68.6">5V supply</text>
<text x="220.3" y="66.5">Enable</text>
<text x="238.8" y="66.5">Enable</text>
<text x="238.8" y="68.6">3V3 supply</text>
<text x="242.6" y="81.3">3V3</text>
<text x="242.6" y="83.8">EN</text>
<text x="259" y="81.3">GND</text>
<text x="260.8" y="83.8">Tx</text>
<text x="204.5" y="86.4">Auto Reset</text>
<text x="242.6" y="86.4">Boot</text>
<text x="242.6" y="88.9">5V</text>
<text x="259.2" y="88.9">SDA</text>
<text x="260.6" y="86.4">Rx</text>
<text x="204.5" y="91.4">Auto Boot</text>
<text x="256.2" y="91.4">10 SCL</text>
<text x="195.6" y="99.1">TXLED</text>
<text x="219.5" y="113.3" transform="rotate(-90 219.5 113.3)">Manual Reset</text>
<text x="229.6" y="113.3" transform="rotate(-90 229.6 113.3)">Manual Boot</text>
<text x="195.6" y="116.8">RXLED</text>
</g>
<g font-size="1.8" fill="#008484">
<text x="93.6" y="76.8" transform="rotate(-90 93.6 76.8)">R20</text>
<text x="100.6" y="76.8" transform="rotate(-90 100.6 76.8)">R22</text>
<text x="129.2" y="76.8" transform="rotate(-90 129.2 76.8)">R24</text>
<text x="136.2" y="76.8" transform="rotate(-90 136.2 76.8)">R26</text>
<text x="36.6" y="79.6">Vbus</text>
<text x="56.9" y="82.2">DMin</text>
<text x="56.9" y="79.6">Vbus</text>
<text x="69.7" y="82.2">DMout</text>
<text x="84.7" y="79.9">R10</text>
<text x="105.2" y="82.2">UD-</text>
<text x="108.6" y="78.4" transform="rotate(-90 108.6 78.4)">VDD1</text>
<text x="112.4" y="79.5" transform="rotate(-90 112.4 79.5)">VBUS1</text>
<text x="117.5" y="79.5" transform="rotate(-90 117.5 79.5)">VBUS2</text>
<text x="120.3" y="82.2">DD-</text>
<text x="121.3" y="78.4" transform="rotate(-90 121.3 78.4)">VDD2</text>
<text x="161" y="82.2">USBDM</text>
<text x="175.9" y="83.7" transform="rotate(-90 175.9 83.7)">VCC</text>
<text x="179.6" y="82.2">TXD</text>
<text x="251.3" y="79.7">J40</text>
<text x="37" y="89.8">GND</text>
<text x="37.1" y="87.2">OTG</text>
<text x="38.6" y="84.7">D+</text>
<text x="56.9" y="87.2">GND</text>
<text x="56.9" y="84.7">DPin</text>
<text x="70" y="84.7">DPout</text>
<text x="70.8" y="88.6">D10</text>
<text x="84.7" y="86.9">R11</text>
<text x="105.2" y="88.5">PDEN</text>
<text x="105.2" y="84.7">UD+</text>
<text x="119.9" y="84.7">DD+</text>
<text x="120.5" y="88.5">PIN</text>
<text x="161" y="84.7">USBDP</text>
<text x="161" y="89.8">3V3OUT</text>
<text x="170.8" y="85.6" transform="rotate(-90 170.8 85.6)">VCCIO</text>
<text x="179.4" y="84.7">RXD</text>
<text x="179.6" y="89.8">CTS</text>
<text x="179.6" y="87.2">RTS</text>
<text x="35.6" y="92.3">Shield</text>
<text x="105.2" y="91.1">SPU</text>
<text x="119.8" y="91.1">SPD</text>
<text x="148.8" y="92.4">C30</text>
<text x="179.4" y="94.9">DSR</text>
<text x="179.5" y="92.3">DTR</text>
<text x="93.6" y="98.4" transform="rotate(-90 93.6 98.4)">R21</text>
<text x="100.6" y="98.4" transform="rotate(-90 100.6 98.4)">R23</text>
<text x="108.6" y="97" transform="rotate(-90 108.6 97)">GND1</text>
<text x="112.4" y="97" transform="rotate(-90 112.4 97)">GND1</text>
<text x="117.5" y="97" transform="rotate(-90 117.5 97)">GND2</text>
<text x="121.3" y="97" transform="rotate(-90 121.3 97)">GND2</text>
<text x="122.8" y="100">U20</text>
<text x="129.2" y="98.4" transform="rotate(-90 129.2 98.4)">R25</text>
<text x="136.2" y="98.4" transform="rotate(-90 136.2 98.4)">R27</text>
<text x="143.2" y="97.1" transform="rotate(-90 143.2 97.1)">R30</text>
<text x="147.9" y="97.5">100n</text>
<text x="179.3" y="97.4">DCD</text>
<text x="181.4" y="99.9">RI</text>
<text x="192.7" y="101.1">D30</text>
<text x="161" y="103.8">RESET</text>
<text x="177.1" y="106.3">CBUS1</text>
<text x="177.1" y="103.8">CBUS0</text>
<text x="205.4" y="106">R32</text>
<text x="143.2" y="112.3" transform="rotate(-90 143.2 112.3)">R31</text>
<text x="161" y="110.1">OSCI</text>
<text x="161" y="112.6">OSCO</text>
<text x="177.1" y="113.9">CBUS4</text>
<text x="177.1" y="108.8">CBUS2</text>
<text x="177.1" y="111.4">CBUS3</text>
<text x="192.7" y="108.8">D31</text>
<text x="205.4" y="113.6">R33</text>
<text x="168.3" y="119.9" transform="rotate(-90 168.3 119.9)">AGND</text>
<text x="170.8" y="119.9" transform="rotate(-90 170.8 119.9)">GND</text>
<text x="173.4" y="119.9" transform="rotate(-90 173.4 119.9)">GND</text>
<text x="175.9" y="119.9" transform="rotate(-90 175.9 119.9)">GND</text>
<text x="178.4" y="119.9" transform="rotate(-90 178.4 119.9)">TEST</text>
<text x="147.6" y="155.9">C60</text>
<text x="159" y="155.9">C61</text>
<text x="164.8" y="152">IN</text>
<text x="176.9" y="152">OUT</text>
<text x="176.9" y="154.6">OUT</text>
<text x="189.5" y="155.9">C62</text>
<text x="253.3" y="153" transform="rotate(-90 253.3 153)">D73</text>
<text x="274.9" y="154.3" transform="rotate(-90 274.9 154.3)">D74</text>
<text x="105.2" y="159.6">IN-</text>
<text x="105.2" y="157.1">IN+</text>
<text x="118.7" y="157.1">OUT+</text>
<text x="119.1" y="159.6">OUT-</text>
<text x="148.8" y="161">1u</text>
<text x="159.2" y="161">100n</text>
<text x="173.4" y="156.7" transform="rotate(-90 173.4 156.7)">GND</text>
<text x="189.7" y="161">100n</text>
<text x="224.1" y="159.4" transform="rotate(-90 224.1 159.4)">D70</text>
<text x="229.2" y="159.4" transform="rotate(-90 229.2 159.4)">D71</text>
<text x="248.7" y="161.6">T70</text>
<text x="258.1" y="156.8" transform="rotate(-90 258.1 156.8)">R74</text>
<text x="279.7" y="158.1" transform="rotate(-90 279.7 158.1)">R76</text>
<text x="112.7" y="163.5">U50</text>
<text x="224.5" y="164.4" transform="rotate(-90 224.5 164.4)">R70</text>
<text x="229.5" y="164.4" transform="rotate(-90 229.5 164.4)">R71</text>
<text x="237.8" y="164.4" transform="rotate(-90 237.8 164.4)">R72</text>
<text x="243.5" y="166.9">R73</text>
<text x="259.1" y="166.8" transform="rotate(-90 259.1 166.8)">BC857</text>
<text x="270.3" y="162.9">T71</text>
<text x="265" y="168.2">R75</text>
<text x="280.7" y="168.1" transform="rotate(-90 280.7 168.1)">BC857</text>
<text x="76.5" y="178.7">C50</text>
<text x="85.3" y="178.7">C51</text>
<text x="94.2" y="178.7">C52</text>
<text x="103.1" y="178.7">C53</text>
<text x="122.2" y="178.7">C54</text>
<text x="131.1" y="178.7">C55</text>
<text x="140" y="178.7">C56</text>
<text x="148.9" y="178.7">C57</text>
<text x="75.5" y="183.8">100n</text>
<text x="85.5" y="183.8">10u</text>
<text x="93.3" y="183.8">220u</text>
<text x="102.2" y="183.8">220u</text>
<text x="122.4" y="183.8">220u</text>
<text x="131.3" y="183.8">220u</text>
<text x="140" y="183.8">10u</text>
<text x="149" y="183.8">100n</text>
</g>
<text font-size="1.8" fill="#008400" x="233" y="159.4" transform="rotate(-90 233 159.4)">D72</text>
<g font-size="1.4" fill="#840000">
<text x="230.9" y="64.1" transform="rotate(-90 230.9 64.1)">2</text>
<text x="234.7" y="64.1" transform="rotate(-90 234.7 64.1)">1</text>
<text x="230.9" y="69.2" transform="rotate(-90 230.9 69.2)">7</text>
<text x="234.7" y="69.2" transform="rotate(-90 234.7 69.2)">8</text>
<text x="195.2" y="86.4">6</text>
<text x="200.3" y="86.4">3</text>
<text x="195.2" y="91.4">5</text>
<text x="200.3" y="91.4">4</text>
</g>
<g font-size="1.4" fill="#008484">
<text x="233" y="65.4" transform="rotate(-90 233 65.4)">J30B</text>
<text x="236.8" y="65.5" transform="rotate(-90 236.8 65.5)">J30A</text>
<text x="233" y="72.5" transform="rotate(-90 233 72.5)">DIPSW4</text>
<text x="236.8" y="72.5" transform="rotate(-90 236.8 72.5)">DIPSW4</text>
<text x="191.9" y="88.4">DIPSW4</text>
<text x="199" y="88.4">J30C</text>
<text x="191.9" y="93.5">DIPSW4</text>
<text x="199" y="93.5">J30D</text>
<text x="227.9" y="106" transform="rotate(-90 227.9 106)">Boot</text>
<text x="222.8" y="109.3" transform="rotate(-90 222.8 109.3)">J31 Reset</text>
<text x="227.9" y="109.3" transform="rotate(-90 227.9 109.3)">J32</text>
</g>
<text font-size="1.4" fill="#840084" x="27.2" y="105.3" transform="rotate(-90 27.2 105.3)">_obudowy:USB_Micro_B_Amphenol_10118194-0001LF_PIP</text>
<g font-size="1.2" fill="#008484">
<text x="95.6" y="75.6" transform="rotate(-90 95.6 75.6)">?</text>
<text x="98.3" y="75.6" transform="rotate(-90 98.3 75.6)">?</text>
<text x="131.2" y="75.6" transform="rotate(-90 131.2 75.6)">?</text>
<text x="133.8" y="75.6" transform="rotate(-90 133.8 75.6)">?</text>
<text x="85.2" y="81.9">22R</text>
<text x="85.2" y="84.6">22R</text>
<text x="95.6" y="97.1" transform="rotate(-90 95.6 97.1)">?</text>
<text x="98.3" y="97.1" transform="rotate(-90 98.3 97.1)">?</text>
<text x="131.2" y="97.1" transform="rotate(-90 131.2 97.1)">?</text>
<text x="133.8" y="97.1" transform="rotate(-90 133.8 97.1)">?</text>
<text x="145.1" y="96.5" transform="rotate(-90 145.1 96.5)">4k7</text>
<text x="205.5" y="103.6">100R</text>
<text x="145.1" y="111.7" transform="rotate(-90 145.1 111.7)">10k</text>
<text x="205.5" y="111.2">100R</text>
<text x="255.8" y="156.7" transform="rotate(-90 255.8 156.7)">100R</text>
<text x="277.3" y="157.9" transform="rotate(-90 277.3 157.9)">100R</text>
<text x="226.4" y="164.3" transform="rotate(-90 226.4 164.3)">100R</text>
<text x="231.5" y="164.3" transform="rotate(-90 231.5 164.3)">100R</text>
<text x="235.4" y="163.9" transform="rotate(-90 235.4 163.9)">22R</text>
<text x="244.1" y="164.6">10k</text>
<text x="265.7" y="165.8">10k</text>
</g>
<g font-size="1.2" fill="#840084">
<text x="196.9" y="106">Red</text>
<text x="196.3" y="113.6">Green</text>
<text x="255" y="145.1" transform="rotate(-90 255 145.1)">Yellow</text>
<text x="276.6" y="146.3" transform="rotate(-90 276.6 146.3)">Yellow</text>
<text x="225.1" y="151.1" transform="rotate(-90 225.1 151.1)">White</text>
<text x="230.2" y="151.1" transform="rotate(-90 230.2 151.1)">White</text>
<text x="234.7" y="151.1" transform="rotate(-90 234.7 151.1)">White</text>
</g>
<g font-size="1.1" fill="#008484">
<text x="230" y="57.8">VCC</text>
<text x="234" y="57.8">3V3</text>
<text x="46.8" y="64.2">VUSB</text>
<text x="93.8" y="64.2">VUSBVUSB</text>
<text x="106.5" y="64.2">VUSB</text>
<text x="110.3" y="64.2">VUSB</text>
<text x="115.7" y="64.2">VCC</text>
<text x="119.5" y="64.2">VCC</text>
<text x="129.7" y="64.2">VCC VCC</text>
<text x="174.1" y="64.2">VCC</text>
<text x="143.7" y="87">VCC</text>
<text x="212.2" y="99.7">VCC</text>
<text x="264.5" y="115.7" transform="rotate(-90 264.5 115.7)">VCC 3V3</text>
<text x="254.3" y="137.8">3V3</text>
<text x="275.9" y="137.8">3V3</text>
<text x="35.4" y="149.3">VUSB</text>
<text x="43.3" y="149.3">VCC</text>
<text x="51.1" y="149.3">3V3</text>
<text x="97.6" y="148">VUSB</text>
<text x="128.4" y="148">VCC</text>
<text x="151.3" y="148">VCC</text>
<text x="189.6" y="148">3V3</text>
<text x="224.6" y="146.7">VUSB</text>
<text x="18.8" y="167.1">_FIDUCIAL</text>
<text x="20.4" y="165.8">FID1</text>
<text x="26.4" y="167.1">_FIDUCIAL</text>
<text x="28.1" y="165.8">FID2</text>
<text x="34.1" y="167.1">_FIDUCIAL</text>
<text x="35.7" y="165.8">FID3</text>
<text x="41.7" y="167.1">_FIDUCIAL</text>
<text x="43.3" y="165.8">FID4</text>
<text x="49.3" y="167.1">_FIDUCIAL</text>
<text x="50.9" y="165.8">FID5</text>
<text x="56.9" y="167.1">_FIDUCIAL</text>
<text x="58.5" y="165.8">FID6</text>
<text x="64.2" y="167.1">_SKIPMARK</text>
<text x="65.8" y="165.8">SKIP1</text>
<text x="20" y="173.4">ICON1</text>
<text x="27.6" y="173.4">ICON2</text>
<text x="35.2" y="173.4">ICON3</text>
<text x="42.8" y="173.4">ICON4</text>
<text x="50.2" y="173.4">LOGO1</text>
<text x="57.8" y="173.4">LOGO2</text>
<text x="79.8" y="173.4">VUSB</text>
<text x="88.7" y="173.4">VUSB</text>
<text x="97.6" y="173.4">VUSB</text>
<text x="106.5" y="173.4">VUSB</text>
<text x="119.5" y="173.4">VCC</text>
<text x="128.4" y="173.4">VCC</text>
<text x="137.3" y="173.4">VCC</text>
<text x="146.2" y="173.4">VCC</text>
<text x="20.9" y="174.7">CE</text>
<text x="27.7" y="174.7">WEEE</text>
<text x="35.4" y="174.7">RoHS</text>
<text x="43.4" y="174.7">ESD</text>
<text x="49.9" y="174.7">WizzDev</text>
<text x="57.6" y="174.7">WizzDev</text>
</g>
<g font-size=".9" fill="#008484">
<text x="249.7" y="107.7">TP42</text>
<text x="249.7" y="105.2">TP41</text>
<text x="250" y="104.1">GND</text>
<text x="250.1" y="106.7">SDA</text>
<text x="249.7" y="112.8">TP44</text>
<text x="249.7" y="110.2">TP43</text>
<text x="250.1" y="109.2">SCL</text>
<text x="250.2" y="111.8">3V3</text>
<text x="249.7" y="115.3">TP45</text>
<text x="250.8" y="114.3">5V</text>
<text x="19.1" y="149.2">PWR_FLAG</text>
<text x="26.7" y="149.2">PWR_FLAG</text>
</g>
<g font-size=".9" fill="#840000">
<text x="256.1" y="161.1" transform="rotate(-90 256.1 161.1)">3</text>
<text x="250.6" y="164.9">1</text>
<text x="256.1" y="167.5" transform="rotate(-90 256.1 167.5)">2</text>
<text x="272.2" y="166.2">1</text>
<text x="277.7" y="162.4" transform="rotate(-90 277.7 162.4)">3</text>
<text x="277.7" y="168.8" transform="rotate(-90 277.7 168.8)">2</text>
</g>
<g font-size=".7" fill="#008484">
<text x="199.5" y="100.8">OF-SMD2012R</text>
<text x="199.5" y="108.4">OF-SMD2012G</text>
<text x="253.6" y="145.5" transform="rotate(-90 253.6 145.5)">OF-SMD2012Y</text>
<text x="275.2" y="146.8" transform="rotate(-90 275.2 146.8)">OF-SMD2012Y</text>
<text x="223.7" y="152" transform="rotate(-90 223.7 152)">OF-SMD2012W</text>
<text x="228.8" y="152" transform="rotate(-90 228.8 152)">OF-SMD2012W</text>
<text x="233.2" y="152" transform="rotate(-90 233.2 152)">OF-SMD2012W</text>
<text x="34.8" y="156.7">PWR_FLAG</text>
<text x="42.5" y="156.7">PWR_FLAG</text>
<text x="50.1" y="156.7">PWR_FLAG</text>
</g>
</svg>
